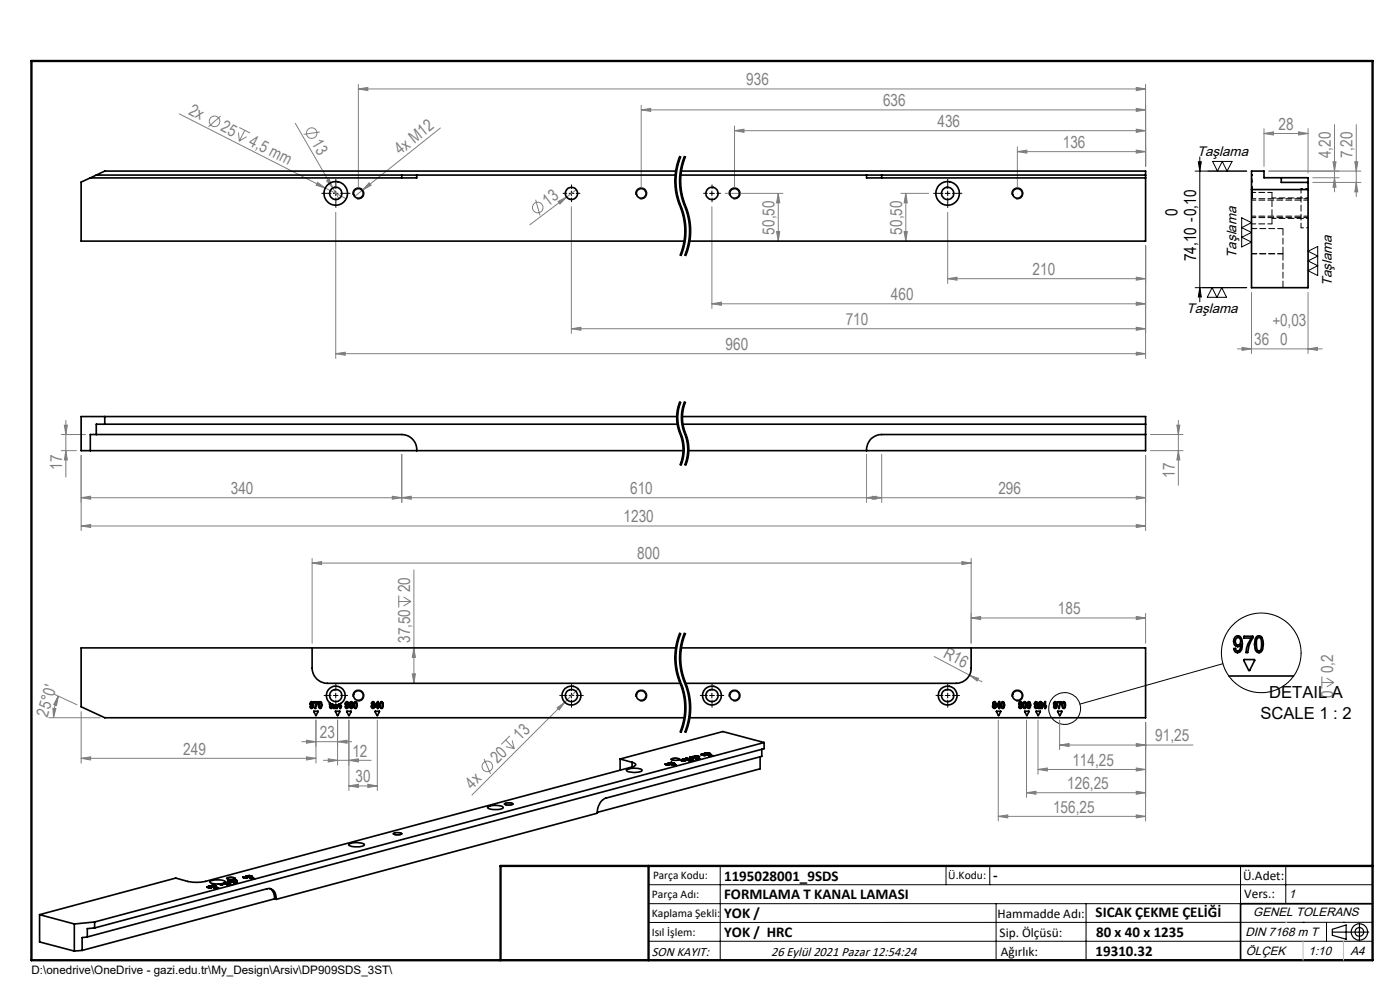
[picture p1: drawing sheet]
<svg xmlns="http://www.w3.org/2000/svg" width="297mm" height="210mm" viewBox="0 0 297 210" stroke-linecap="round" stroke-linejoin="round" font-family="sans-serif">
<g fill="none" stroke="#808080" stroke-width=".21">
<path d="M76 18.9l2-.4v.7zM76 17.9v22.1M76 18.9h167M241.1 18.5l1.9 .4-1.9 .3zM243 17.9v17.4M38 24.2l31 15.7M46.8 24.6l-2.6 2.3M50.6 28.1l.2 1.8M50.8 27l2.3 1.2M51.9 27.6l-1.1 2.3M52.3 29l-1.5 .9M62.7 26.2l7.9 13.7"/>
<path d="M67.4 38.7l1.6 1.2-1.9-.6zM67.8 28l-3.4 .5M69 39.9l4.4 2.2M69.3 38.3l.6-.3 .7 1.9zM70.6 39.9l1.3 2.2M78.3 38.8l.4 .5-1.7 1zM93.4 27.2l-16.4 13.1M136 23.3l2-.3v.6zM136 22.3v17.7M136 23.3h107M155.8 27.7l2-.3v.7zM155.8 26.7v13.3"/>
<path d="M155.8 27.7h87.2M215.8 32.2l2-.4v.7zM215.8 31.1v8.9M215.8 32.2h27.2M241.1 31.8l1.9 .4-1.9 .3zM241.1 27.4l1.9 .3-1.9 .4zM241.1 23l1.9 .3-1.9 .3zM268.1 28.3l2.1-.3v.6zM268.1 27.3v8M268.1 28.3h9.4M275.5 28l2 .3-2 .3zM277.5 27.3v9.4"/>
<path d="M278.5 38.7h10.2M278.5 37.7h5.6M282.8 34.3h.6l-.3 2zM283.1 37.7l.3 2h-.6zM283.1 26.4v14.3M287.4 34.3h.6l-.3 2zM287.7 38.7l.3 2h-.6zM287.7 26.4v15.3M288.7 36.3h-19.5M71.2 45v31.1M77 40.3l-1.9 1.5M113.6 42.4l.9 3.3"/>
<path d="M118.4 42.7l1.8-.9-1.4 1.5zM120.2 41.8l-7.8 5.9M121.2 43.8v26.9M122.3 40.2l-2.1 1.6M151 43.8v21.6M153.8 41h12.3M164.7 49.1h.7l-.3 2zM165.1 41v10.1M165.1 41l.3 2h-.7zM191.1 41h5.9M191.8 49.1h.7l-.3 2zM192.2 41v10.1"/>
<path d="M192.2 41l.3 2h-.7zM201 59.1l2-.3v.6zM201 45v15.1M201 59.1h42M241.1 58.8l1.9 .3-1.9 .3zM243 52.1v24M71.2 75l2-.3v.6zM71.2 75h171.8M121.2 69.7l2-.3v.7zM121.2 69.7h121.8M151 64.4l2-.3v.7zM151 64.4h92"/>
<path d="M241.1 64.1l1.9 .3-1.9 .4zM241.1 69.4l1.9 .3-1.9 .4zM241.1 74.7l1.9 .3-1.9 .3zM262.5 74h18M263.5 73.7l2 .3-2 .3zM265.5 62v13M277.5 74l2-.3v.6zM277.5 62v13M13 92.2h5.1M13 95.6h3.2M13.7 90.2h.6l-.3 2zM14 95.6l.3 2h-.6z"/>
<path d="M14 89.2v12M17.2 96.6v16M85.2 96.4v10.2M183.8 96.4v10.2M187 96.4v10.2M243 96.6v16M244.1 92.2h6.9M244.1 95.6h6.9M249.7 90.2h.6l-.3 2zM250 95.6l.3 2h-.6zM250 89.2v13.7M17.2 111.6l2-.3v.6z"/>
<path d="M17.2 111.6h225.8M17.2 105.6l2-.3v.6zM17.2 105.6h225.8M66.2 119.4l2-.3v.7zM66.2 118.5v17.9M66.2 119.4h139.8M83.2 105.3l2 .3-2 .3zM85.2 105.6l2-.3v.6zM183.8 105.6l2-.3v.6zM185 105.3l2 .3-2 .3zM204 119.1l2 .3-2 .4zM206 118.5v17.9"/>
<path d="M241.1 105.3l1.9 .3-1.9 .3zM241.1 111.3l1.9 .3-1.9 .3zM84.6 126.3v2.6M84.6 127.6h2.6M85.6 126.6l1.6 1M87.2 127.6l-1.6 .9M87.8 137.4l.3 2h-.6zM87.8 120.9v24M198.2 139.3l10.1 5.3M206 131.1l2-.3v.6zM206 131.1h37M241.1 130.8l1.9 .3-1.9 .3z"/>
<path d="M243 130.1v6.3M10.3 152.3h10.9M11.2 150.2l.7 .1-.5 2zM11.5 147.2l4.8 2.3M12.4 147.7l-.4 1.9-.6-.2zM12.4 147.7a10.5 10.5 0 0 0-1 4.6M17.2 150.9v11M64 157.3h10.6M65 157l2 .3-2 .3zM67 152.7v9.2M71.6 157.3l2-.3v.6zM71.6 152.7v9.6"/>
<path d="M74 152.7v15M80 152.7v15M87.5 142.9h.6l-.3 2zM107.3 157l1.8 1.8M107.3 158.4l1.8 .4M108.2 156.1l-1.8 1.8M108.7 157l.4 1.8M118.2 150.1l1.6-1.1-1.2 1.6zM122.7 146.1l-22.6 22.6M205.7 143.2l1.9 .7-.3 .6zM211.8 152.7v21.5M217.8 152.7v16.4"/>
<path d="M220.2 152.7v11.5M224.8 158l2-.3v.7zM224.8 152.7v6.3M224.8 158h28.3M241.1 157.7l1.9 .3-1.9 .4zM243 153.3v20.9M280.4 143.5v2.5M280.4 144.8h2.6M281.4 143.8l1.6 1M283 144.8l-1.6 .9M17.2 160.9l2-.4v.7zM17.2 160.9h49.8"/>
<path d="M65 160.5l2 .4-2 .3zM68.6 161.3h10.1M69.6 161l2 .3-2 .3zM74 161.3l2-.3v.6zM74 166.7l2-.3v.6zM74 166.7h6M78 166.4l2 .3-2 .3zM102.7 161l1.4 3.1M211.8 173.2l2-.3v.6zM211.8 173.2h31.2M217.8 168.2l2-.4v.7zM217.8 168.2h25.2"/>
<path d="M220.2 163.2l2-.3v.6zM220.2 163.2h22.8M241.1 162.9l1.9 .3-1.9 .3zM241.1 167.8l1.9 .4-1.9 .3zM241.1 172.9l1.9 .3-1.9 .3z"/>
<circle cx="45.5" cy="25.7" r="1.13"/>
<circle cx="66.1" cy="28.2" r="1.12"/>
<circle cx="114.1" cy="44" r="1.12"/>
<circle cx="103.4" cy="162.6" r="1.13"/>
</g>
<g fill="none" stroke="#000" stroke-width=".21">
<path d="M143.1 39l.2 1.6M143.5 35.1l-.4 2.2v1.7M143.6 34.6l-.1 .5M143.8 34.1l-.2 .5M144.1 39l.2 1.6M144.2 33l-.4 1.1M144.3 33.1a14.2 14.2 0 0 0 .4 11.6 13.8 13.8 0 0 1-.4 9.6M144.5 35.1l-.4 2.2v1.7M144.5 33.2a13.6 13.6 0 0 0-.1 10.2M144.6 34.6l-.1 .5M144.8 34.1l-.2 .5M145 33.6l-.2 .5"/>
<path d="M145.2 33l-.2 .6M145.3 33.1a14.2 14.2 0 0 0 .4 11.6 13.8 13.8 0 0 1-.4 9.6M145.5 33.2a14 14 0 0 0 .4 11.5l.6 2.6v2.8M253.5 36.3h11M254.2 34.3h.6l-.3 2zM254.5 33.3v30.7M257.2 34.2h4.2l-1.1 2.1-1-2.1-1 2.1zM70.7 41h1M71.2 40.5v1M74.9 41.3a1.21 1.21 0 0 1 1-1.5 1.21 1.21 0 0 1 1.3 1.3 1.21 1.21 0 0 1-1.5 1.1M120.7 41h1M121.2 40.5v1"/>
<path d="M134.9 41.3a1.21 1.21 0 0 1 1-1.5 1.21 1.21 0 0 1 1.3 1.3 1.21 1.21 0 0 1-1.5 1.1M143.3 40.6l.3 1.6 .9 2.6M144.3 40.6l.7 2.7M144.4 43.4l.1 .2zM144.5 43.6a13.9 13.9 0 0 1 1 6.5M144.5 44.8l.5 1.5M144.5 53.2l-.3 1M145 46.3l.1 .6M145 43.3l1 3M145.1 52.8l-.6 1.6M145.1 46.9v.5M145.1 47.4l.1 .5"/>
<path d="M145.2 47.9l-.1 2.7-.6 2.6M145.5 50.1l-.4 2.7M146 46.3l.1 .6M146.1 52.8l-.6 1.6M146.1 46.9v.5M146.1 47.4l.1 .5M146.2 47.9l-.1 3.2-.9 3.1M146.5 50.1l-.4 2.7M150.5 41h1.1M151 40.5v1M154.7 41.3a1.2 1.2 0 0 1 1-1.5 1.2 1.2 0 0 1 1.3 1.3 1.2 1.2 0 0 1-1.5 1.1M200.5 41h1"/>
<path d="M201 40.5v1M214.7 41.3a1.21 1.21 0 0 1 1-1.5 1.21 1.21 0 0 1 1.3 1.3 1.21 1.21 0 0 1-1.5 1.1M263.4 46.2l2.1 1-2.1 1.1 2.1 1-2.1 1 2.1 1.1-2.1 1zM277.5 53.3l2-1v6.1l-2-1 2-1-2-1.1 2-1zM253.5 61h11M254.5 61l.3 2h-.6zM257.1 61l1.1 2.1 1-2.1 1 2.1h-4.1zM143.5 89l.3 1.8M143.8 90.8l.1 .4M143.9 91.2l.1 .4M144 91.6l.5 1.2a8.6 8.6 0 0 1 .1 4.7M144.2 85.1l-.6 2.1-.1 1.8"/>
<path d="M144.2 91.1l.2 .6M144.3 85.2a9.3 9.3 0 0 0 .3 7.6 8.8 8.8 0 0 1-.3 5.9M144.4 91.7l.1 .2zM144.5 89l.3 1.8M144.5 85.3a8.6 8.6 0 0 0-.3 5.8M144.5 91.9l.2 .4M144.6 97.5l-.4 1.2M144.7 92.3l.2 .8M144.8 90.8l.1 .4M144.9 91.2l.1 .4M144.9 93.2l.3 1.7M145 91.6l.5 1.2a8.6 8.6 0 0 1 .1 4.7"/>
<path d="M145.2 96.2l-.7 2.6M145.2 85.1l-.6 2.1-.1 1.8M145.2 94.9v1.3M145.2 91.1l.5 1.2M145.3 85.2a9.3 9.3 0 0 0 .3 7.6 8.8 8.8 0 0 1-.3 5.9M145.5 85.3a8.6 8.6 0 0 0-.3 5.8M145.6 97.5l-.4 1.2M145.7 92.3l.2 .8M145.9 97.5l-.4 1.3M145.9 93.2l.3 1.7M146.2 96.2l-.3 1.3M146.2 94.9v1.3"/>
<path d="M143.4 136.8a13.9 13.9 0 0 0 .6 7.6M144.1 135.3a13.6 13.6 0 0 0 .3 9.2M144.2 134.2l-.8 2.6M144.3 134.2a14.2 14.2 0 0 0 .4 11.7 13.8 13.8 0 0 1-.4 9.5M144.4 136.8a13.9 13.9 0 0 0 .6 7.6M144.5 134.3l-.4 1M145 134.7l-.6 2.1M145.1 135.3a14.1 14.1 0 0 0 .8 10.5 13.9 13.9 0 0 1-.4 9.7M145.2 134.2l-.2 .5M145.3 134.2a14.2 14.2 0 0 0 .4 11.7 13.8 13.8 0 0 1-.4 9.5M145.5 134.3l-.4 1M70.7 147.5h1"/>
<path d="M71.2 147v1.1M74.9 147.8a1.19 1.19 0 0 1 1-1.5 1.19 1.19 0 0 1 1.3 1.3 1.19 1.19 0 0 1-1.5 1.1M120.7 147.5h1M121.2 147v1.1M134.9 147.8a1.19 1.19 0 0 1 1-1.5 1.19 1.19 0 0 1 1.3 1.3 1.19 1.19 0 0 1-1.5 1.1M144 144.4l.4 1M144.4 145.4l.1 .5M144.4 144.5l.1 .3zM144.5 144.8a14 14 0 0 1 0 10.7M144.5 145.9l.3 1M144.5 154.3l-.3 1.1M144.7 153.8l-.2 .5"/>
<path d="M144.8 146.9l.4 2.7M145 144.4l.4 1M145.2 149.6l-.1 2.1-.4 2.1M145.4 145.4l.4 1.5M145.7 153.8l-.5 1.6M145.8 146.9l.4 2.7M146.2 149.6l-.1 2.1-.4 2.1M150.5 147.5h1.1M151 147v1.1M154.7 147.8a1.18 1.18 0 0 1 1-1.4 1.18 1.18 0 0 1 1.3 1.2 1.18 1.18 0 0 1-1.5 1.1M200.5 147.5h1M201 147v1.1"/>
<path d="M214.7 147.8a1.19 1.19 0 0 1 1-1.5 1.19 1.19 0 0 1 1.3 1.3 1.19 1.19 0 0 1-1.5 1.1M259.4 140.8l-30.3 8.6M83.4 176.8l.6-.2a1.23 1.23 0 0 1 1.3 .3l-.7 .2a1.18 1.18 0 0 1-1.2-.3zM107 170.4l.5-.1a1.63 1.63 0 0 1 1.4 .3l-.7 .2a1.29 1.29 0 0 1-1.3-.3zM142.3 161l.8-.2 1.2 .2a.95 .95 0 0 1-1.2 .3zM48.1 186.2l1-.2 .9 .3a1.78 1.78 0 0 1-2 .1zM137.6 187.7h153.6M137.6 191.7h153.6M137.6 199.7h153.6M152.8 183.7v20M200.7 183.7v4M210 183.7v4"/>
<path d="M211.3 191.7v12M230.4 191.7v12M263.2 183.7v20M272.8 183.7v8M276.4 195.6h.1M281.4 195.6v4.1M285 195.6h.1M291.2 195.6l-153.6 .1"/>
<circle cx="225.9" cy="150.3" r="3.4"/>
</g>
<path d="M144.3 33.1a13.8 13.8 0 0 0 0 10.6M145.3 33.1a13.8 13.8 0 0 0 0 10.6M144.3 43.7a13.8 13.8 0 0 1 0 10.6M145.3 43.7a13.8 13.8 0 0 1 0 10.6M144.3 134.2a13.8 13.8 0 0 0 0 10.6M145.3 134.2a13.8 13.8 0 0 0 0 10.6M144.3 144.8a13.8 13.8 0 0 1 0 10.6M145.3 144.8a13.8 13.8 0 0 1 0 10.6" fill="none" stroke="#000" stroke-width=".21" stroke-dasharray="6.3 1.3 1.3 1.3" stroke-dashoffset="2.8" stroke-linecap="butt"/>
<path d="M144.3 85.2a8.8 8.8 0 0 0 0 6.8M144.3 92a8.8 8.8 0 0 1 0 6.7M145.3 85.2a8.8 8.8 0 0 0 0 6.8M145.3 92a8.8 8.8 0 0 1 0 6.7" fill="none" stroke="#000" stroke-width=".21" stroke-dasharray="6.3 1.3 1.3 1.3" stroke-dashoffset="3.5" stroke-linecap="butt"/>
<g fill="none" stroke="#000" stroke-width=".25">
<path d="M282.6 197.7h7.8M282.6 197.1l3-.9v3l-3-.8zM288.4 195.8v3.8M106.2 203.7h185"/>
<circle cx="288.4" cy="197.7" r="1.74"/>
<circle cx="288.4" cy="197.7" r=".93"/>
</g>
<g fill="none" stroke="#000" stroke-width=".21" stroke-dasharray="15.2 1.3 1.3 1.3">
<path d="M70.2 41h-2M71.2 40v-2M71.2 42v2M72.2 41h2M120.2 41h-.8M121.2 40v-.8M121.2 42v.8M122.2 41h.8M150.1 41h-.8M151.1 40v-.8M151.1 42v.8M152.1 41h.8"/>
<path d="M200.1 41h-2M201.1 40v-2M201.1 42v2M202.1 41h2M70.2 147.5h-1.5M71.2 146.5v-1.5M71.2 148.5v1.5M72.2 147.5h1.5M120.2 147.5h-1.5M121.2 146.5v-1.5M121.2 148.5v1.5M122.2 147.5h1.5"/>
<path d="M150.1 147.5h-1.5M151.1 146.5v-1.5M151.1 148.5v1.5M152.1 147.5h1.5M200.1 147.5h-1.5M201.1 146.5v-1.5M201.1 148.5v1.5M202.1 147.5h1.5"/>
</g>
<path d="M265.5 46.2h12M277.5 42.2h-12" fill="none" stroke="#000" stroke-width=".21" stroke-dasharray="1.3 .6" stroke-dashoffset=".3"/>
<path d="M291.2 191.7h-28v12" fill="none" stroke="#000" stroke-width=".35"/>
<path d="M6.7 12.9h284.5v190.8h-284.5zM137.6 183.7v20M291.2 183.7h-185v20" fill="none" stroke="#000" stroke-width=".5"/>
<path d="M276.4 199.7v4M285 199.7v4" fill="none" stroke="#c0c0c0" stroke-width=".21"/>
<path d="M272.8 195.6h.1" fill="none" stroke="#c0c0c0" stroke-width=".25"/>
<path d="M254.2 34.3h.6l-.3 2zM254.5 61l.3 2h-.6z" fill="#000"/>
<g fill="#808080">
<path d="M69.3 38.3l.6-.3 .7 1.9z"/>
<path d="M205.7 143.2l1.9 .7-.3 .6z"/>
<path d="M67.4 38.7l1.6 1.2-1.9-.6z"/>
<path d="M118.4 42.7l1.8-.9-1.4 1.5z"/>
<path d="M78.3 38.8l.4 .5-1.7 1z"/>
<path d="M118.2 150.1l1.6-1.1-1.2 1.6z"/>
<path d="M74 161.3l2-.3v.6zM69.6 161l2 .3-2 .3z"/>
<path d="M241.1 157.7l1.9 .3-1.9 .4zM224.8 158l2-.3v.7zM241.1 162.9l1.9 .3-1.9 .3zM220.2 163.2l2-.3v.6zM241.1 167.8l1.9 .4-1.9 .3zM217.8 168.2l2-.4v.7zM241.1 172.9l1.9 .3-1.9 .3zM211.8 173.2l2-.3v.6z"/>
<path d="M71.6 157.3l2-.3v.6zM65 157l2 .3-2 .3z"/>
<path d="M83.2 105.3l2 .3-2 .3zM17.2 105.6l2-.3v.6z"/>
<path d="M17.2 111.6l2-.3v.6zM241.1 111.3l1.9 .3-1.9 .3z"/>
<path d="M85.2 105.6l2-.3v.6zM185 105.3l2 .3-2 .3z"/>
<path d="M183.8 105.6l2-.3v.6zM241.1 105.3l1.9 .3-1.9 .3z"/>
<path d="M263.5 73.7l2 .3-2 .3zM277.5 74l2-.3v.6z"/>
<path d="M204 119.1l2 .3-2 .4zM66.2 119.4l2-.3v.7z"/>
<path d="M241.1 58.8l1.9 .3-1.9 .3zM201 59.1l2-.3v.6zM241.1 64.1l1.9 .3-1.9 .4zM151 64.4l2-.3v.7zM241.1 69.4l1.9 .3-1.9 .4zM121.2 69.7l2-.3v.7zM241.1 74.7l1.9 .3-1.9 .3zM71.2 75l2-.3v.6zM241.1 31.8l1.9 .4-1.9 .3zM215.8 32.2l2-.4v.7zM241.1 27.4l1.9 .3-1.9 .4zM155.8 27.7l2-.3v.7zM241.1 23l1.9 .3-1.9 .3zM136 23.3l2-.3v.6zM241.1 18.5l1.9 .4-1.9 .3zM76 18.9l2-.4v.7z"/>
<path d="M275.5 28l2 .3-2 .3zM268.1 28.3l2.1-.3v.6z"/>
<path d="M12.4 147.7l-.4 1.9-.6-.2zM11.2 150.2l.7 .1-.5 2z"/>
<path d="M87.5 142.9h.6l-.3 2zM87.8 137.4l.3 2h-.6z"/>
<path d="M249.7 90.2h.6l-.3 2zM250 95.6l.3 2h-.6zM13.7 90.2h.6l-.3 2zM14 95.6l.3 2h-.6z"/>
<path d="M192.2 41l.3 2h-.7zM191.8 49.1h.7l-.3 2zM165.1 41l.3 2h-.7zM164.7 49.1h.7l-.3 2zM287.4 34.3h.6l-.3 2zM287.7 38.7l.3 2h-.6z"/>
<path d="M282.8 34.3h.6l-.3 2zM283.1 37.7l.3 2h-.6z"/>
<path d="M206 131.1l2-.3v.6zM241.1 130.8l1.9 .3-1.9 .3z"/>
<path d="M74 166.7l2-.3v.6zM78 166.4l2 .3-2 .3zM17.2 160.9l2-.4v.7zM65 160.5l2 .4-2 .3z"/>
</g>
<g fill="none" stroke="#000" stroke-width=".35">
<path d="M19.2 37.7l-2 .9v12.5h128M20.4 37.1h64.8M85.2 37.1h3.2M85.2 37.1v.6M88.4 37.1v.6h-69.2M88.4 37.1h54.9M143.4 36.3h-121.2l-3 1.4M144.3 37.1h39.5M144.4 36.3h98.6v14.8h-96.8M183.8 37.1h3.2M183.8 37.1v.6h59.2M187 37.1h56"/>
<path d="M187 37.1v.6M265.5 36.3h2.6v1.4h9.4v23.3h-12zM271.8 37.7v1h5.7M265.5 40.2h12M19.2 95.6v-3.4h66a3.2 3.2 0 0 1 3.2 3.4M22.2 88.4v1.6M143.7 88.4h-126.5v7.2h127.8M143.8 90h-123.4v2.2M144.6 88.4h98.4v7.2h-97M144.7 90h98.3M243 92.2h-56a3.2 3.2 0 0 0-3.2 3.4M66.2 137.4v4.3a3.3 3.3 0 0 0 3.2 3.2h75"/>
<path d="M143.4 137.4h-126.2v12.5l5 2.4h123M144.4 137.4h98.6v14.9h-96.8M206 137.4v4.3a3.2 3.2 0 0 1-3.2 3.2h-57.5M262 135.2a.79 .79 0 0 1 1.1-.2 3 3 0 0 1 0 3.2 .82 .82 0 0 1-1.2-.1l-.2-.5 .4-.1a.46 .46 0 0 0 .3 .6 .46 .46 0 0 0 .5-.2l.3-1.2-.3 .4-.3 .1-.5-.2a1.39 1.39 0 0 1-.1-1.8zM262.3 135.4l.3-.2a.79 .79 0 0 1 .6 .9 .79 .79 0 0 1-.8 .7 .96 .96 0 0 1-.1-1.4zM263.9 139.9l2.3 .1-1.1 2.2h-.2zM263.9 135h1.9v.3l-.8 1.7-.3 1.4h-.4l.1-.9 .3-.9 .7-1.2h-1.5zM266.6 135.1a.73 .73 0 0 1 1.1 .1 3.4 3.4 0 0 1-.1 3 .72 .72 0 0 1-1 0 3.2 3.2 0 0 1 0-3.1zM266.9 135.3h.4a2.74 2.74 0 0 1 0 2.7h-.4a2.86 2.86 0 0 1 0-2.7zM65.9 149l.2-.2a.87 .87 0 0 1 0 1.5l-.3-.4 .4 .2 .2-.5-.3 .2a.51 .51 0 0 1-.2-.8zM66.4 149.6h.1M66.6 150.9h.9l-.4 .9z"/>
<path d="M66.6 148.9h.8l-.4 1.4h-.2l.1-.4 .3-.9h-.6zM67.8 148.9l.1-.1a.86 .86 0 0 1 0 1.5l-.1-.1a1.08 1.08 0 0 1 0-1.3zM67.8 149a.64 .64 0 0 1 .2 1.1h-.2l-.1-.2zM70 149.1a2 2 0 0 1-.2-3 2 2 0 0 1 3 .2 2 2 0 0 1-.6 3M70 149.1l-.1 .2 .2 .4 .1 .1 .3-.2M70 149.1l.1 .1M70.1 149.2a.24 .24 0 0 0 0 .3 .24 .24 0 0 0 .4-.1M70.1 149.2l.4 .2M70.5 149.4l.2 .1M70.5 149.6h.1M70.7 149.5l-.3 .7h-.3l-.2-.3 .4 .2 .2-.5M70.7 149.5h.6"/>
<path d="M71.2 150.9h.9l-.5 .9zM71.3 149.5l-.5 .8h.7v-.2h-.5l.4-.6M71.3 149.5h.1M71.8 149.5h-.4M72 149.4l-.2 .1M72.1 149.3l-.1 .1M72.1 149.3v.4h-.3l.2-.3M72.2 149.3h-.1M72.2 149.3v.4h.2v.2h-.2v.4h-.1v-.4h-.5l.2-.4M73.3 149l.3-.2a.85 .85 0 0 1 0 1.5l-.4-.4 .5 .2 .1-.5-.2 .2a.48 .48 0 0 1-.3-.8zM73.6 150.9h.9l-.4 .9zM73.8 149.6h.1"/>
<path d="M74.3 148.9l.2-.1a.86 .86 0 0 1 0 1.5l-.1-.1a.99 .99 0 0 1-.1-1.3zM74.4 149a.63 .63 0 0 1 .4 .5 .63 .63 0 0 1-.3 .6l-.2-.5zM75.2 148.9l.2-.1a.86 .86 0 0 1 0 1.5l-.1-.1a.91 .91 0 0 1-.1-1.3zM75.3 149h.1a.91 .91 0 0 1 0 1.1l-.3-.5zM78.9 148.9a.35 .35 0 0 1 .5 .1 .35 .35 0 0 1-.1 .5 .4 .4 0 0 1 .2 .6 .4 .4 0 0 1-.7 0 .4 .4 0 0 1 .2-.6l-.2-.3zM79.6 150.9h.9l-.4 .9zM80.1 149.1v.6h-.3zM80.1 148.8l.1 .9h.2v.2h-.2v.4h-.1v-.4h-.5zM80.7 148.9l.2-.1a.86 .86 0 0 1 0 1.5l-.1-.1a.91 .91 0 0 1-.1-1.3zM80.8 149h.1a.91 .91 0 0 1 0 1.1l-.2-.5zM149.5 159.8v.1M149.5 159.8h.1"/>
<path d="M149.5 159.8l-.4 .1h.5M149.6 159.8l.5 .3-.5-.2M149.6 159.8l.2 .2M149.8 159.7v.1a.59 .59 0 0 0 .9 0h-.2M149.8 159.8h.1M149.8 159.7v.1M150.1 159.7l.4 .1M150.1 159.7h-.3M150.1 159.7h.1M150.1 159.9h.5M150.1 159.9l-.2-.1 .7 .1M150.1 159.9h.1"/>
<path d="M150.5 159.8h.1M150.6 159.9v.1M150.6 159.9h.1M161.6 158.9v1.5l-33 8.9a3.1 3.1 0 0 0-1.9 3.2l-68.1 18.3M162.1 157.5l-8.7-2.3-21.8 5.8M162.1 157.5l-142 38.1M162.1 157.5v1.3l-142 38M210.7 148.9a.35 .35 0 0 1 .5 .1 .35 .35 0 0 1-.1 .5 .4 .4 0 0 1 .2 .6 .4 .4 0 0 1-.7 0 .4 .4 0 0 1 .2-.6l-.2-.1zM211.4 150.9h.9l-.4 .9zM211.9 148.8h.2v.9h.1l-.1 .6h-.2v-.4h-.5zM211.9 149.1v.6h-.3zM212.5 148.9l.2-.1a.86 .86 0 0 1 0 1.5l-.1-.1a.91 .91 0 0 1-.1-1.3z"/>
<path d="M212.7 149a.81 .81 0 0 1 0 1.1l-.2-.2zM216.2 149l.3-.2a.87 .87 0 0 1 0 1.5l-.4-.4 .4 .2 .2-.5-.2 .2a.51 .51 0 0 1-.3-.8zM216.7 149.6h.1M217.2 148.9l.2-.1a.86 .86 0 0 1 0 1.5l-.1-.1a.91 .91 0 0 1-.1-1.3zM217.3 149a.63 .63 0 0 1 .4 .5 .63 .63 0 0 1-.3 .6l-.3-.5zM217.4 150.9h.9l-.4 .9zM218.1 148.9l.2-.1a.86 .86 0 0 1 0 1.5l-.1-.1a.91 .91 0 0 1-.1-1.3zM218.2 149h.1a.91 .91 0 0 1 0 1.1l-.2-.2zM219.5 149l.3-.2a.87 .87 0 0 1 0 1.5l-.3-.4 .4 .2 .2-.5-.3 .2a.51 .51 0 0 1-.3-.8zM219.8 150.9h.9l-.4 .9zM220.1 149.6h.1M220.5 148.9a.42 .42 0 0 1 .5 .1 .42 .42 0 0 1-.1 .6l-.4 .5h.6v.2h-.8l.6-1.1-.2-.2-.2 .3h-.2z"/>
<path d="M221.7 148.8h.1v.9h.2v.2h-.2v.4h-.1v-.4h-.5zM221.7 149.1v.6h-.4zM223.6 149l.3-.2a.85 .85 0 0 1-.1 1.5l-.3-.4 .4 .2 .2-.5-.3 .2a.48 .48 0 0 1-.2-.8zM224.1 149.6h.1M224.4 150.9h.9l-.4 .9zM224.4 148.9h.7l-.4 1.4h-.1v-.4l.4-.9h-.6zM225.5 148.9l.2-.1a.86 .86 0 0 1 0 1.5l-.1-.1a.91 .91 0 0 1-.1-1.3zM225.6 149a.63 .63 0 0 1 .4 .5 .63 .63 0 0 1-.3 .6l-.3-.5zM260.7 143.4h13.7M74 179.1a3.7 3.7 0 0 1 3.3 .1 2.95 2.95 0 0 1-2.9 .3l-.4-.2zM83.5 176.8l.5-.2a1.18 1.18 0 0 1 1.2 .3l-.6 .2a.75 .75 0 0 1-1.1-.3zM103.5 171.2l.7-.3 .9-.1a1.71 1.71 0 0 1 1.7 .5 3.4 3.4 0 0 1-3.4 0z"/>
<path d="M107.1 170.5l.5-.2a1.18 1.18 0 0 1 1.2 .3l-.4 .1a1.14 1.14 0 0 1-1.3-.2zM131.6 161l2.5 .7M131.6 161v2.4M132.9 163.3l1.3-.3a2.64 2.64 0 0 1 2 .4 2.28 2.28 0 0 1-2.4 .4l-.7-.2zM134.1 162.7l-90.5 24.3-1.1 .1h-1.6l-3.6-.8-28.9 7.7M134.1 161.7l.3 .1a.43 .43 0 0 1 .5 .4 .43 .43 0 0 1-.5 .4l-.3 .1M134.1 161.7v1M141.2 162.1h.4M141.2 162.1h-.1l.4 .1M141.2 162.1h-.1M141.2 162.1h.1M141.2 162.1v.1"/>
<path d="M141.3 162.1h.2M141.3 162.1h.1M141.3 162.1v.1M141.5 162.2v.1M141.5 162.2h.1M141.5 162.1v.1M141.5 162.1h.1M141.5 162.3h.1M141.6 162.1h.1M141.6 162.1l-.1 .2M141.6 162.1h.4M141.6 162.2h-.1h.4"/>
<path d="M141.6 162.2h.3M141.6 162.2v.1M141.8 161.9l.5 .1M141.8 161.9l.2 .2M141.8 161.9v.1M141.8 161.9l.1 .1M141.8 161.9h.1M141.9 162l.1 .1M141.9 161.9v.1M141.9 161.9l.2 .2M141.9 161.9l.4 .1M141.9 162.2v.1"/>
<path d="M142 162.1h.1M142 162.1v.2h-.5M142 162.1v.2M142 162.2h.1M142.1 162.1h.1M142.2 161.8l.5 .2h.4l-.2-.2M142.2 161.8l.1 .1M142.2 161.8h.1M142.3 162v.1M142.3 162.1h.1M142.3 162l-.2 .1M142.3 162.1h-.2"/>
<path d="M142.4 161.1l.5-.2a1.18 1.18 0 0 1 1.2 .2l-1 .2zM142.5 161.7l.4 .1M142.5 161.7l-.3 .1M142.5 162l.2 .1h-.4M142.5 162h-.2M142.5 162l-.1 .1M142.5 161.7v.1M142.5 161.9l-.2-.1 .7 .2M142.5 161.9l.5 .1M142.5 161.9v.1M142.6 162.3h.8M142.6 162.3h.1"/>
<path d="M142.9 161.8v.1M143 162h.1M143.1 162h-.1M143.1 162.2h.1M143.1 162.2l-.5 .1M143.1 162.2l-.3 .1M143.2 162.2l.2 .1M143.2 162.2l.2 .2M143.2 162.2h.1M143.4 162.3v.1M144.4 161.2h.1M144.4 161.2h.7"/>
<path d="M144.4 161.2l.1 .1h.5M144.4 161.2l.1 .1M144.6 161.3h.3M144.6 161.3l-.1-.1 .4 .1M144.6 161.3v.1M144.9 161.3v.1M144.9 161.4h.3M144.9 161.1h.1M145 161l.2 .2h.7l-.3-.1M145 161v.1M145 161.1h.1M145 161.2v.1"/>
<path d="M145 161.2h.1M145 161.2l.2 .2M145.1 161.2l.2 .2h-.4M145.1 161.2l-.2 .2M145.2 161.4h.1M145.2 161l.4 .1M145.2 161h-.2M145.2 161.3v.1M145.2 161h.1M145.2 161.2l-.2-.1 .7 .1M145.2 161.2h.5M145.2 161.2h.1"/>
<path d="M145.5 161h.1M145.5 160.9l.2 .2h.7l-.3-.2M145.5 160.9v.1M145.6 160.9l.6 .2M145.6 160.9l.2 .1M145.6 161.1h.1M145.7 160.9h.4M145.7 160.9h-.2M145.7 160.9h.1M145.8 161l.4 .1M145.8 161v.1M145.8 161.2v.1"/>
<path d="M145.8 161.2h.1M146.1 160.9v.1M146.2 161.4h.1M146.2 161.4h.7M146.2 161.1h.1M146.3 161.1h.1M146.3 160.7h.1M146.4 160.6l.6 .1M146.4 160.6v.2h.5M146.4 160.7v.1M146.4 160.6v.1M146.5 160.8h.4"/>
<path d="M146.5 160.8l-.1-.1 .5 .1M146.5 160.8h.1M146.6 161.2h.1M146.6 161.3h.1M146.6 161.2l-.4 .2M146.6 161.3l-.3 .1M146.6 161.2v.1M146.7 161.2l.3 .2M146.7 161.3l.2 .1M146.7 161.2v.1M146.8 160.5l.2 .1zM146.9 160.6l.5-.1 .1 .3"/>
<path d="M146.9 160.8h.1M146.9 160.9h.2M146.9 160.9h.1M146.9 160.5h.5M146.9 161.4h.1M147 161.4h.1M147 160.8h-.1M147 160.7l.3 .2h-.4M147 160.7l-.1 .1M147 160.7l.1 .2M147 160.7v.1M147.1 160.9h.1"/>
<path d="M147.2 160.8v.1M147.4 160.5l.1 .1M147.4 160.5l.1 .2M147.5 160.6l.1 .1M147.5 160.7v.1M147.5 160.6l.1 .2M147.6 161h.7M147.6 161h.1M147.6 160.3l.5 .2M147.6 160.3l.2 .3M147.6 160.3v.1M147.6 160.4l.2 .2"/>
<path d="M147.6 160.4l.2 .1M147.6 160.4l.4 .1M147.8 160.5v.1M147.9 160.6l-.4 .2M147.9 160.6l-.3 .1M147.9 160.6v.1M148 160.5h.1M148 160.5h-.2M148.1 160.8h.1M148.1 160.9h.1M148.1 160.8l-.5 .2M148.1 160.9l-.4 .1"/>
<path d="M148.1 160.8v.1M148.1 160.5h.3h-.2M148.1 160.5l-.3 .1M148.1 160.5h.1M148.1 160.8l.3 .2M148.1 160.9l.2 .1M148.2 160.4l-.1 .1M148.2 160.4v.1M148.3 161h.1M148.4 161h.1M148.7 160.1h.1M148.8 160h.6"/>
<path d="M148.8 160v.1M148.8 160.1h.1M148.9 160.1h.4M148.9 160.1v-.1l.4 .1M148.9 160.1v.1M149.3 160.1v.1M149.4 160.1l-.1 .2M149.4 160l.3 .2h-.5h.3M149.4 160.1h-.6M149.4 160.1l.1 .1M149.4 160v.1M149.6 160.2v.1"/>
<path d="M149.6 160.2h.1M150.3 160.2v.1M150.3 160.3h.8M150.8 160.1h.1M150.8 160.2h.1M150.8 160.1l-.5 .1M150.8 160.2l-.4 .1M150.8 160.1v.1M150.8 160.1l.3 .2M150.8 160.2l.2 .1M151.1 160.3h.1M161.3 160.5v2.6l-34.6 9.2"/>
<path d="M8.4 194l7.4 2M8.4 194v5.8l7.4 1.9M15.8 196v5.7M18.5 198.7l-1.1 .2v2.7M20.1 195.6l-4.3 .4M20.1 195.6v1.2M20.1 196.8l-1.6 .2v1.7M43.9 188.2h.1M43.9 188.1h.7M43.9 188.1l.1 .1M43.9 188.1v.1M44 188.2l.7 .1h-.2"/>
<path d="M44.1 188.2h.3M44.1 188.2l-.1-.1 .4 .1M44.1 188.2v.1M44.4 188.2v.1M44.5 188.2v.1M44.6 188.1l.2 .2h-.3M44.6 188.1v.1M44.7 187.9v.1M44.7 187.9h.1M44.7 187.9l-.4 .1h.4M44.8 187.9l.5 .3-.6-.2M44.8 187.9l.2 .2"/>
<path d="M44.8 188.3l-.1 .1M44.9 187.9h.1M45 187.8l.5 .3 .4-.1-.3-.2M45 187.9h.1M45 187.8v.1M45.2 187.8h.4M45.2 187.8h-.2M45.2 187.8h.1M45.3 188l-.3-.2 .8 .2M45.3 188h.5M45.3 188h.1M45.4 188.3l.8 .1"/>
<path d="M45.4 188.3h.1M45.6 187.8v.1M45.8 188v.1M45.8 188h.1M45.9 188.2h.1M45.9 188.3h.1M45.9 188.2l-.5 .1M45.9 188.3l-.4 .1M45.9 188.2v.1M46 188.2l.2 .2M46 188.3l.1 .1M46 188.2v.1"/>
<path d="M46.2 188.4h.1M46.5 187.5l.3 .1M46.5 187.5v.1M46.5 187.6h.3M46.5 187.6h.1M46.8 187.6h.1M46.9 187.5v.2M47 187.5h.4M47 187.5h.1M47 187.5l-.1 .1M47 187.5l.3 .1-.5 .1 .4-.1-.2-.1M47 187.5v.1"/>
<path d="M47.2 187.6l-.1 .1M47.4 187.5l.1 .1M47.5 187.4v.1M47.5 187.4h.3M47.5 187.4l-.1 .1M47.5 187.4h.1M47.5 187.5h.1M47.5 187.5v.1M47.6 187.5v.1M47.7 187.2l.3 .1M47.7 187.2l.1 .2M47.8 187.2v-.1a3.4 3.4 0 0 0-3.3-.1 2.2 2.2 0 0 0 1.9 .6l.6-.1"/>
<path d="M47.8 187.2l.3 .1M47.8 187.2h.1M47.8 187.4h.1M47.9 187.4l-.3 .1M47.9 187.4l-.4 .2M47.9 187.4v.1M48 187.3h.1M48 187.3v.1M48 187.3l-.2 .1M48.1 187.3l-.3 .1M48.1 187.3h.1M48.1 187.6h.1"/>
<path d="M48.1 187.6l.8 .1M48.2 186.3l.4-.2a1.18 1.18 0 0 1 1.2 .3l-.6 .1a.85 .85 0 0 1-1-.2zM48.2 187.3l.2 .1-.3-.1M48.2 187.3h.1M48.2 187.2l-.1 .1M48.2 187.2v.2M48.3 186.9l.7 .1M48.3 186.9l.3 .2 .3-.1M48.3 187h.1M48.3 186.9v.1M48.5 187h.3M48.5 187h-.1h.4"/>
<path d="M48.5 187v.1M48.6 187.5h.1M48.6 187.5l-.5 .1M48.6 187.5l-.3 .1M48.7 187.5l.2 .2M48.7 187.5h.1M48.8 187v.1M48.9 186.8h-.1a.74 .74 0 0 0 .9 .1l-.2-.1M48.9 186.8h.2M48.9 186.8h.1M48.9 186.8v.1M48.9 186.8l-.1 .1"/>
<path d="M48.9 187h.1M48.9 187l.2 .1M48.9 187.7h.1M48.9 187v.2M49 187l.2 .1M49 187h.1M49.1 187.1h-.3h.4M49.1 187.1v.1M49.1 186.8h.4M49.1 186.8h.1M49.1 186.9l-.2-.1 .7 .2M49.1 186.9l.5 .1"/>
<path d="M49.1 186.9v.1M49.2 187.1l-.1 .1M49.4 186.6l.5 .3 .4-.1-.3-.1M49.4 186.7v.1M49.4 186.7h.1M49.4 186.6v.1M49.5 186.8v.1M49.6 186.6l.4 .1M49.6 186.6h-.2M49.6 186.6h.1M49.6 187h.1M49.7 186.8h.5"/>
<path d="M49.7 186.8l-.3-.1 .8 .1M49.7 186.8v.1M49.7 187h.1M50 187.1h.1M50 187.2h.1M50 187.1l-.5 .1 .8 .1M50 187.2h-.3M50 186.7v.1M50 187.1v.1M50.1 187.1l.2 .2M50.1 187.2l.2 .1M50.1 187.1v.1"/>
<path d="M50.2 186.8v.1M50.3 186.8l-.1 .1M50.3 187.3h.1M51.5 186.1h.1M51.6 186h.4M51.6 186l-.1 .1 .4 .1M51.6 186.1v.1M51.6 186v.1M51.7 186.1h.2M51.7 186.1v.1M51.9 186.2l.1 .1M51.9 186.2h.1"/>
<path d="M51.9 186.1h-.2M51.9 186.1h.1M51.9 186.1v.1M52 186.2h-.1M52 186.1h.1M52 186l.4 .2M52 186.1l.1 .1M52 186.3h.1M52 186v.3M52.1 186.2h-.1h.4M52.1 186.2h.3M52.1 186.2v.1"/>
<path d="M52.2 185.9h.1M52.2 185.9l.6 .1M52.2 185.9l.3 .2M52.3 185.9l.2 .2M52.3 185.9l.4 .1M52.4 186.2v.1M52.4 186.2h.1l-.5 .1M52.4 186.2h.1M52.5 186.1h.1M52.6 185.8h.1M52.6 185.8l.2 .1 .7 .1M52.7 185.8v.1"/>
<path d="M52.7 186v.1M52.7 186h.2M52.7 186l-.2 .1M52.7 185.8h-.1M52.7 185.8l.7 .1M52.7 185.8l.3 .1M52.8 186l.3 .1-.2-.1M52.8 186l-.3 .1M52.8 186h.1M52.9 185.7l.4 .1M52.9 185.7l-.3 .1M52.9 186h.1"/>
<path d="M52.9 186h-.1M52.9 185.7v.1M52.9 186v.1M53 185.9h.4M53 185.9v.1M53.1 186.3l.8 .1M53.1 186.3h.1M53.3 185.8l.2 .2M53.3 185.8v.1M53.4 185.9v.1M53.5 185.9l-.1 .1M53.6 186.2h.1"/>
<path d="M53.6 186.2l-.5 .1M53.6 186.2l-.4 .1M53.6 186.2l.3 .2M53.6 186.2l.2 .2M53.9 186.4h.1M57.2 188.5a2.26 2.26 0 0 1 1 2.2M58.2 190.7l-40.8 10.9M58.2 190.7l.4 .1M58.6 190.8a1.8 1.8 0 0 0-1.9-2.3l-38.2 10.2M17.4 201.6l-1.6 .1"/>
<circle cx="71.2" cy="41" r="2.5"/>
<circle cx="71.2" cy="41" r="1.3"/>
<circle cx="76" cy="41" r="1.03"/>
<circle cx="121.2" cy="41" r="1.3"/>
<circle cx="136" cy="41" r="1.02"/>
<circle cx="151" cy="41" r="1.3"/>
<circle cx="155.8" cy="41" r="1.02"/>
<circle cx="201" cy="41" r="2.5"/>
<circle cx="201" cy="41" r="1.3"/>
<circle cx="215.8" cy="41" r="1.03"/>
<circle cx="66.2" cy="149.3" r=".28"/>
<circle cx="71.2" cy="147.6" r="1.29"/>
<circle cx="73.7" cy="149.3" r=".28"/>
<circle cx="76" cy="147.5" r="1.02"/>
<circle cx="79.1" cy="149.2" r=".2"/>
<circle cx="79.1" cy="149.8" r=".26"/>
<circle cx="121.2" cy="147.5" r="2"/>
<circle cx="121.2" cy="147.5" r="1.3"/>
<circle cx="136" cy="147.5" r="1.01"/>
<circle cx="151" cy="147.5" r="2"/>
<circle cx="151" cy="147.5" r="1.3"/>
<circle cx="155.9" cy="147.5" r="1.01"/>
<circle cx="201" cy="147.5" r="1.3"/>
<circle cx="201" cy="147.6" r="2.01"/>
<circle cx="210.9" cy="149.2" r=".21"/>
<circle cx="210.9" cy="149.8" r=".26"/>
<circle cx="215.8" cy="147.5" r="1.02"/>
<circle cx="216.5" cy="149.3" r=".28"/>
<circle cx="219.8" cy="149.3" r=".28"/>
<circle cx="223.9" cy="149.3" r=".28"/>
</g>
<g fill="none" stroke="#000" stroke-width=".21" stroke-dasharray="1.3 .6">
<path d="M265.6 39.6v.6M265.6 39.8h-.1M265.6 39.6h-.1M265.6 39.8v.3M265.6 38.6h-.1M265.6 38.6v-.1M265.6 38.5h-.1M265.6 37.1h-.1M265.6 37.1h.1M265.6 39.9h-.1M265.5 40.8h.1M265.5 41h.1"/>
<path d="M265.5 41.4h.1M265.5 41.3h.1M265.5 41.1h.1M265.6 41.2h-.1M265.6 40.2h-.1M265.6 40.2h.1M265.6 40.7h-.1M265.6 41.7h-.1M265.6 40.9h-.1M265.6 40.4h-.1M265.6 40.3v.4M265.6 42h-.1"/>
<path d="M265.6 41.9h-.1M265.6 41.3v.4M265.6 40.8h-.1M265.6 41.1h-.1M265.6 41.6h-.1M265.6 41h-.1M265.6 40.3h-.1M265.6 40.5h-.1M265.6 41.4h-.1M265.6 41.5h-.1M265.6 41.3h-.1"/>
</g>
<path d="M265.5 47.5h4.3M265.6 40.4v.8M265.6 41.2v.8M269.8 40.8h-4.3M269.8 46.3h6.2M276 42h-6.2" fill="none" stroke="#000" stroke-width=".21" stroke-dasharray="1.3 .6" stroke-dashoffset=".4"/>
<path d="M265.5 53.8h6.7M269.8 47.5v-6.7M272.2 48.5h-6.7M272.2 53.8h-6.7" fill="none" stroke="#000" stroke-width=".21" stroke-dasharray="1.3 .6" stroke-dashoffset=".2"/>
<path d="M272.2 53.8v-5.3M272.2 61v-7.2" fill="none" stroke="#000" stroke-width=".21" stroke-dasharray="1.3 .6" stroke-dashoffset="-.1"/>
<path d="M265.6 38.5v-1.4" fill="none" stroke="#000" stroke-width=".21" stroke-dasharray="1.3 .6" stroke-dashoffset=".7"/>
<path d="M276 40v8.3M265.5 45.9h12M277.5 42.5h-12" fill="none" stroke="#000" stroke-width=".21" stroke-dasharray="1.3 .6" stroke-dashoffset=".3"/>
<path d="M277.5 40h-1.5M276 48.3h1.5M276 46.3h1.5M277.5 42h-1.5" fill="none" stroke="#000" stroke-width=".21" stroke-dasharray="1.3 .6" stroke-dashoffset=".8"/>
<circle cx="267.6" cy="138.5" r="8.4" fill="none" stroke="#000" stroke-width=".21"/>
<g font-size="3.5" fill="#808080">
<text x="158.3" y="18.1">936</text>
<text x="187.3" y="22.5">636</text>
<text x="39.8" y="24.2" transform="rotate(27 39.8 24.2)">2x</text>
<text x="46.6" y="27.6" transform="rotate(27 46.6 27.6)">25</text>
<text x="198.9" y="26.9">436</text>
<text x="271.2" y="27.5">28</text>
<text x="52.6" y="30.7" transform="rotate(27 52.6 30.7)">4,5 mm</text>
<text x="66" y="30.4" transform="rotate(60 66 30.4)">13</text>
<text x="84.9" y="32.9" transform="rotate(-39 84.9 32.9)">4x M12</text>
<text x="225.5" y="31.3">136</text>
<text x="282.3" y="33.6" transform="rotate(-90 282.3 33.6)">4,20</text>
<text x="286.9" y="33.6" transform="rotate(-90 286.9 33.6)">7,20</text>
<text x="116.2" y="43.9" transform="rotate(-37 116.2 43.9)">13</text>
<text x="164.3" y="49.8" transform="rotate(-90 164.3 49.8)">50,50</text>
<text x="191.4" y="49.8" transform="rotate(-90 191.4 49.8)">50,50</text>
<text x="219" y="58.3">210</text>
<text x="189" y="63.6">460</text>
<text x="179.4" y="68.9">710</text>
<text x="269.9" y="69.2">+0,03</text>
<text x="153.9" y="74.2">960</text>
<text x="266.1" y="73.2">36</text>
<text x="271.6" y="73.2">0</text>
<text x="13.2" y="99.6" transform="rotate(-90 13.2 99.6)">17</text>
<text x="249.2" y="101.3" transform="rotate(-90 249.2 101.3)">17</text>
<text x="49" y="104.8">340</text>
<text x="133.7" y="104.8">610</text>
<text x="211.8" y="104.8">296</text>
<text x="132.3" y="110.8">1230</text>
<text x="135.2" y="118.6">800</text>
<text x="87" y="125.6" transform="rotate(-90 87 125.6)">20</text>
<text x="224.4" y="130.3">185</text>
<text x="87" y="136.4" transform="rotate(-90 87 136.4)">37,50</text>
<text x="200" y="139.3" transform="rotate(28 200 139.3)">R16</text>
<text x="282.8" y="142.8" transform="rotate(-90 282.8 142.8)">0,2</text>
<text x="282.8" y="148" transform="rotate(-90 282.8 148)">0</text>
<text x="10.1" y="152.2" transform="rotate(-74 10.1 152.2)">25°0'</text>
<text x="38.9" y="160.1">249</text>
<text x="67.9" y="156.5">23</text>
<text x="74.8" y="160.5">12</text>
<text x="110.4" y="157.3" transform="rotate(-45 110.4 157.3)">13</text>
<text x="245.1" y="157.2">91,25</text>
<text x="75.5" y="165.9">30</text>
<text x="100.2" y="167.5" transform="rotate(-45 100.2 167.5)">4x</text>
<text x="105.6" y="162.1" transform="rotate(-45 105.6 162.1)">20</text>
<text x="226.4" y="167.4">126,25</text>
<text x="227.5" y="162.4">114,25</text>
<text x="223.4" y="172.4">156,25</text>
</g>
<g font-size="3.5">
<text x="249.8" y="45.9" transform="rotate(-90 249.8 45.9)">0</text>
<text x="253.8" y="55.5" transform="rotate(-90 253.8 55.5)">74,10 -0,10</text>
<text x="269.2" y="148">DETAIL A</text>
<text x="267.4" y="152.5">SCALE 1 : 2</text>
</g>
<g font-size="3.2">
<text x="153.6" y="186.8">1195028001_9SDS</text>
<text x="153.6" y="190.8">FORMLAMA T KANAL LAMASI</text>
<text x="210.7" y="186.6">-</text>
<text x="153.6" y="194.8">YOK /</text>
<text x="232.4" y="194.5">SICAK ÇEKME ÇELİĞİ</text>
<text x="153.6" y="198.8">YOK / HRC</text>
<text x="232.4" y="202.8">19310.32</text>
<text x="232.5" y="198.8">80 x 40 x 1235</text>
</g>
<g font-size="2.9">
<text x="253.9" y="33.1">Taşlama</text>
<text x="262.3" y="54.7" transform="rotate(-90 262.3 54.7)">Taşlama</text>
<text x="282.6" y="60.7" transform="rotate(-90 282.6 60.7)">Taşlama</text>
<text x="251.7" y="66.4">Taşlama</text>
</g>
<g font-size="2.8">
<text x="263.7" y="186.7">Ü.Adet:</text>
<text x="263.9" y="190.5">Vers.:</text>
<text x="211.6" y="194.8">Hammadde Adı:</text>
<text x="138.3" y="202.8">SON KAYIT:</text>
<text x="163.6" y="202.8">26 Eylül 2021 Pazar 12:54:24</text>
<text x="212.1" y="198.7">Sip. Ölçüsü:</text>
<text x="212.3" y="202.7">Ağırlık:</text>
</g>
<g font-size="2.6">
<text x="273.4" y="190.4">1</text>
<text x="265.9" y="194.4">GENEL TOLERANS</text>
<text x="264.2" y="198.5">DIN 7168 m T</text>
<text x="264.3" y="202.6">ÖLÇEK</text>
<text x="277.6" y="202.6">1:10</text>
<text x="286.5" y="202.6">A4</text>
</g>
<g font-size="2.5">
<text x="138.3" y="190.5">Parça Adı:</text>
<text x="138.5" y="186.5">Parça Kodu:</text>
<text x="201.2" y="186.5">Ü.Kodu:</text>
<text x="138.3" y="194.5">Kaplama Şekli:</text>
<text x="138.3" y="198.6">Isıl İşlem:</text>
<text x="6.7" y="206.7">D:\onedrive\OneDrive - gazi.edu.tr\My_Design\Arsiv\DP909SDS_3ST\</text>
</g>
</svg>
